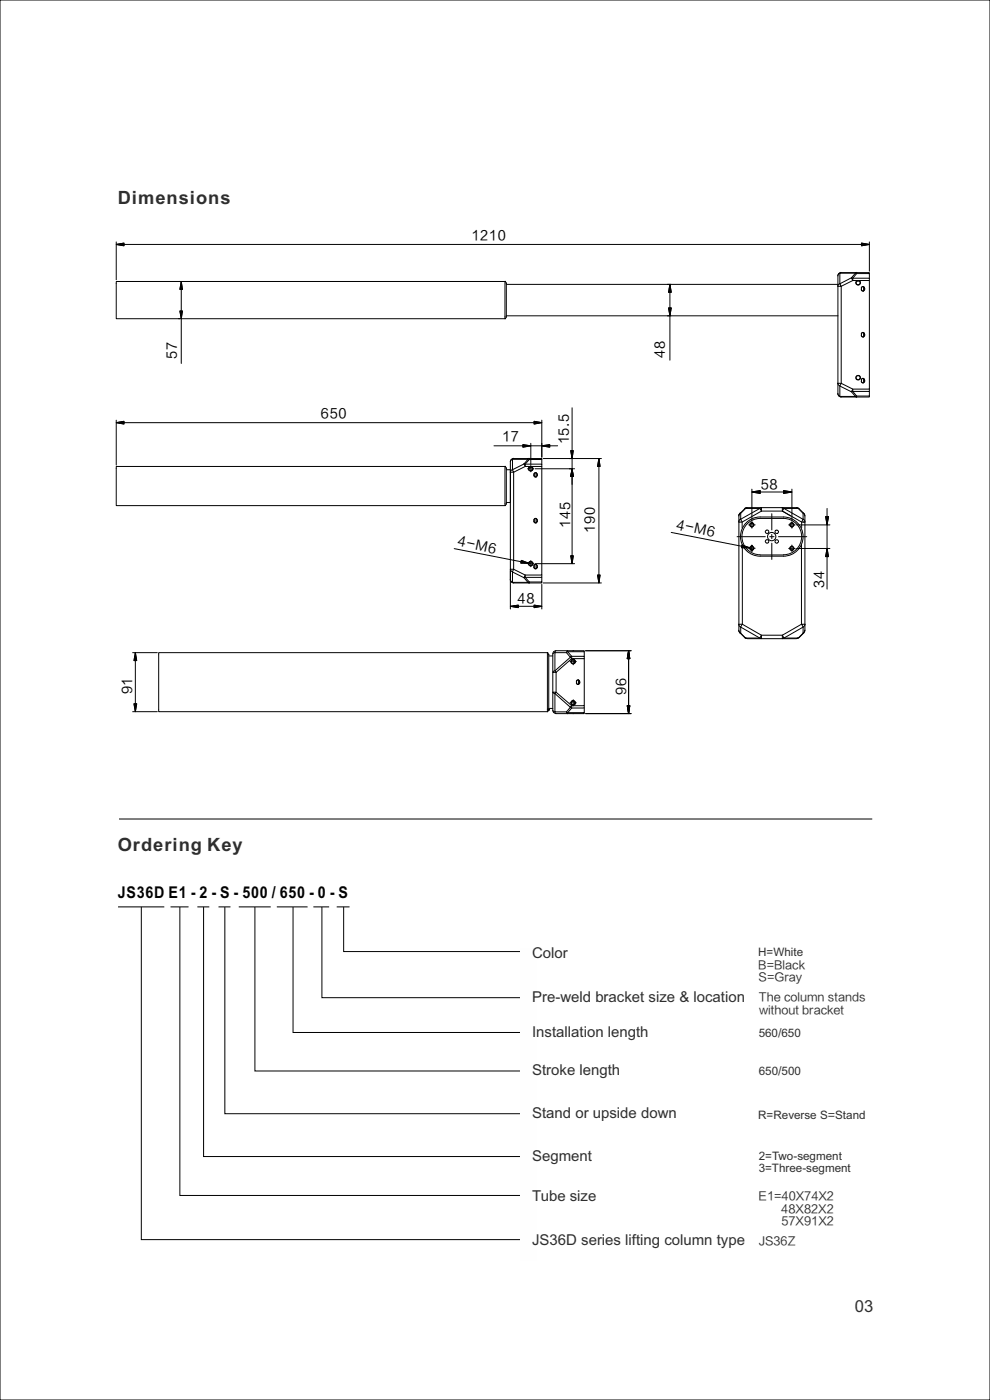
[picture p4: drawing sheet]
<svg xmlns="http://www.w3.org/2000/svg" width="210mm" height="297mm" viewBox="0 0 210 297" stroke-linecap="round" stroke-linejoin="round" font-family="sans-serif">
<path d="M0 0h210v297h-210z" fill-rule="evenodd" fill="#fff" stroke="#000" stroke-width=".21"/>
<g fill="none" stroke="#000" stroke-width=".21">
<path d="M24.7 51.9l1.6-.3v.5zM24.7 51.3v8M26.3 51.9h156.4M37.9 59.7h.3M38.4 59.7l.3 1.7h-.5zM107.1 59.7h-82.4v7.9h82.5M107.1 59.7h.1M107.2 59.7l-.1 7.9 .3-.4M107.2 59.7l.2 .4M177.7 58.5v25l.2 .5 .5 .2M178.4 57.8l-.5 .3-.2 .4M178.4 57.8l-.5 .2-.2 .5"/>
<path d="M178.4 57.8h3.3M180.6 58.9l.3 .1M180.6 58.9l.3 .6v-.5M180.6 58.9l.9-.9h-3.3v2.2M180.6 58.9l-2.4 1.3M180.9 59h3.5v.5M180.9 59l.8-1h2.7v1M181.7 59.7l-.1 .4 .4 .3M181.7 57.8v.2M181.7 57.8h2.7v.2M181.7 57.8l-.3 .2h.3M181.9 59.6h.2"/>
<path d="M182 59.6l.4 .2a.41 .41 0 0 1-.4 .6M182 59.5l-.3 .2M182.7 51.6l1.7 .3-1.7 .2zM184.4 51.3v6.2M37.9 67.6h.3M38.2 66h.5l-.3 1.6zM38.4 61.4v4.6M38.4 67.6v9.5M107.4 60v.1M107.4 60.1v7.1M107.4 67.2v.1M107.4 67h70.3"/>
<path d="M107.4 60.3h70.3M141.8 65.3h.6l-.3 1.7zM142.1 60.3l.3 1.7h-.6zM142.1 62v3.3M142.1 67v9.4M178.1 60.2l-.4 .5M178.2 60.2l.2 .5h-.7M178.4 60.7l2.5-1.2h1.1a.49 .49 0 0 0-.3 .8 .48 .48 0 0 0 .8-.1 .48 .48 0 0 0-.4-.7h2.3v23h-3.5l-2.5-1.2zM182.7 61.1a.35 .35 0 0 1 .4-.3 .35 .35 0 0 1 .3 .3v.3a.35 .35 0 0 1-.4 .4 .35 .35 0 0 1-.3-.4M182.7 70.9l.1 .4 .2 .2 .3-.3M183.2 60.9v.9M183.2 70.6v.9"/>
<path d="M183.3 70.9l-.3-.3-.3 .3M183.3 61.1l-.2-.3a.46 .46 0 0 0-.4 .4 .46 .46 0 0 0 .3 .5l.3-.3M183.4 70.9a.35 .35 0 0 0-.4-.4 .35 .35 0 0 0-.3 .4M183.4 70.9v.3a.35 .35 0 0 1-.4 .3 .35 .35 0 0 1-.3-.3M183.4 61.1v.3M183.4 70.9v.3M24.7 89.7l1.6-.3v.6zM24.7 89.1v9.6M26.3 89.7h87M104.8 94.6h6.1M107.1 99h-82.4v8.3l82.5-.1M107.1 98.9h.1"/>
<path d="M107.2 99l-.1 8.3 .3-.4M107.2 99l.2 .3M107.4 99.3h.1M107.4 99.3v7.6M107.4 99.7h.9v6.9h-.9M108.3 98v31.2M108.7 99.6l-.4 .6h.7l-.3-.5M108.7 97.4l-.4 .6M108.9 97.3l-.4 .2-.2 .5M110.9 94.3l1.7 .3-1.7 .3zM111.1 98.4h.3M111.2 98.4l.2 .6v-.5"/>
<path d="M111.2 98.4l-2.5 1.3M111.4 98.5h3.5v.5M111.4 98.5l.9-1h2.6v1M111.9 99.4h.5M112 97.4h-3.3v2.3M112 97.4l-.8 1M112.2 97.2l-.3 .2M112.3 97.3v.2l-.3-.1M112.3 97.3h2.6v.2M112.3 97.3l-3.3-.1-.3 .2M112.6 99.4v.1M112.6 99h.1"/>
<path d="M112.6 99h-.1M112.6 99h-.1a.41 .41 0 0 0-.4 .5 .41 .41 0 0 0 .4 .4M112.6 99l.4 .4-.1 .3-.3 .2M112.6 94v4.5M112.6 98.8v.4M112.6 99.6v.5M112.6 94.6h2.3M112.7 99.1h-.3l-.2 .3M112.8 99.4h.5M112.8 99.2h.1M112.9 99.3v.3l-.3 .2M113.3 89.4l1.6 .3-1.6 .3z"/>
<path d="M113.5 99.4h8.4M114.9 94.6l1.7-.3v.6zM114.9 89.1v7.9M115.2 97.3h12.4M116.6 94.6h1.7M121.1 95.6h.5l-.2 1.7zM121.4 99.4l.2 1.7h-.5zM121.4 86.5v9.1M121.4 97.3v2.1M127 97.3l.3 1.7h-.5zM127 99v23M177.7 81.3l.4 .5"/>
<path d="M177.7 83.5l.2 .4 .5 .3M177.7 81.3h.7l-.2 .6M178.2 81.9l2.4 1.2 .3-.6v.5h3.5v-.5M178.2 81.9v2.2h3.3l-.9-1 .3-.1M178.4 84.2h3.3M180.9 83l.8 1h2.7v-1M181.7 84l-.3 .1 .3 .1M181.7 84v.2M182.7 80.6a.35 .35 0 0 1 .3-.3 .35 .35 0 0 1 .4 .3v.3M182.7 80.9a.35 .35 0 0 0 .3 .3 .35 .35 0 0 0 .4-.3M182.7 80.9l.3 .3 .3-.3M183.2 80.3v.9"/>
<path d="M183.3 80.6l-.2-.3-.2 .1-.2 .5M183.4 80.6v.3M184.4 84v.2h-2.7M96.4 116.4l14.1 2.8M107.4 106.9h.1M109 100.2l2.4-1.2h1.1l-.4 .3 .2 .5a.48 .48 0 0 0 .7-.2 .48 .48 0 0 0-.3-.6h2.2v23h-3.5l-2.4-1.2zM110.6 118.9l1.6 .6h-1.7zM111.9 119.6h.5M112.2 119.5l.4 .1M112.6 118.9v.5M112.6 119.5v.1M112.6 119.7v.5"/>
<path d="M112.7 119.3h-.3l-.2 .3M112.8 119.6h.5M112.8 119.3v.1M112.9 119.5v.2l-.3 .2M113.3 110.6l.2 .3 .4-.3M113.3 100.9l.2 .3 .4-.3M113.3 100.6v.3M113.3 110.3v.3M113.5 119.6h8.4M113.7 110l.2 .3M113.7 110l-.3 .1-.1 .2v-.2a.35 .35 0 0 1 .4-.1 .35 .35 0 0 1 .2 .3M113.7 119.8l.2 .3"/>
<path d="M113.7 119.8h-.3l-.1 .3M113.7 100.3v.9M113.7 110v.9M113.7 119.7v.9M113.9 100.6l-.2-.3-.3 .1-.1 .2v-.2a.35 .35 0 0 1 .4-.1 .35 .35 0 0 1 .2 .3M113.9 100.6a.4 .4 0 0 1 0 .5 .4 .4 0 0 1-.5 .1l-.1-.3M113.9 110.3v.3a.35 .35 0 0 1-.3 .3 .35 .35 0 0 1-.3-.3M121.1 117.9h.5l-.2 1.7zM121.4 101.1v16.8M142.4 113l14.9 2.9M156.3 113.9h6M156.7 110.8h.7"/>
<path d="M157.1 108.9h-.2l-.2 .5v24.3M157.1 110.1l-.4 .6M157.1 108.8l-.4 .6M157.1 110.2l.3 .5M157.1 108.9v1.3M157.2 110.1l-.1 .1M157.4 115.6l1.7 .6h-1.8zM157.4 110.8v1.2M157.5 115.7v16.7M158.1 107.8l-.2 .1M158.1 107.8l.4-.1-.5 .2-1.1 1M158.5 107.7h3"/>
<path d="M158.8 111.4h.5M158.8 116.3h.5M159.1 116.2l.3 .1M159.5 111a.37 .37 0 0 0-.4 .3 .37 .37 0 0 0 .4 .4M159.5 115.9a.37 .37 0 0 0-.4 .4 .37 .37 0 0 0 .4 .4M159.5 104.4l1.8-.3v.6zM159.5 111a.37 .37 0 0 1 .4 .3 .37 .37 0 0 1-.4 .4h.1M159.5 115.9a.39 .39 0 0 1 .3 .4 .39 .39 0 0 1-.3 .4M159.5 103.8v6.5M159.5 110.6v.5M159.5 111.3l-.1 .1M159.5 111.5v.5"/>
<path d="M159.5 115.6v.5M159.5 116.3v.1M159.5 116.5v.5M159.7 111.4h.5M159.7 116.3h.5M161.2 107.9l.3 .5M161.2 107.9h-3l-1.4 1.3M161.2 107.9l-4.1 2.2M161.2 109.7a4.2 4.2 0 0 0-4.1 4.1 4.2 4.2 0 0 0 4.1 4.2M161.2 110a3.9 3.9 0 0 0-3.8 3.8 3.9 3.9 0 0 0 3.8 3.9M161.3 109.7h4.9a4.2 4.2 0 0 1 4.2 4.1 4.2 4.2 0 0 1-4.2 4.2h-4.9M161.3 110h4.9a3.9 3.9 0 0 1 3.9 3.8 3.9 3.9 0 0 1-3.9 3.9"/>
<path d="M161.3 104.4h4.9M161.3 117.7h4.9M161.5 107.7l-.3 .1M161.5 107.7v.7M161.5 107.7h4.5v.7M161.5 108.4h4.5M161.5 108.4l-4.1 2.4M163.3 113.9h.9M163.7 109v3.4M163.7 113.4v.9M163.7 115.2v3.5M165.1 113.9h6"/>
<path d="M166 108.4l4.1 2.4h.4M166 108.4l1.7 1.1M166.2 104.1l1.8 .3-1.8 .3zM166.3 107.9l-.3 .5M166.3 107.9h3l1.1 1v1.3M166.3 107.9l4.1 2.3M167.3 111.4h.5M167.3 116.4h.5M167.9 111.4h.1M167.9 111a.37 .37 0 0 0-.3 .3 .37 .37 0 0 0 .4 .4M168 111.7v.1M168 110.9v.1a.39 .39 0 0 1 .4 .4 .39 .39 0 0 1-.4 .3h.1"/>
<path d="M168 115.9a.41 .41 0 0 0-.4 .4 .41 .41 0 0 0 .4 .4M168 116a.42 .42 0 0 1 .3 .4 .42 .42 0 0 1-.3 .4M168 103.8v6.6M168 110.7v.5M168 111.3v.1M168 111.5v.5M168 115.6v.5M168 116.3l-.1 .1M168 116.5v.5M168.2 111.4h.5M168.2 116.4h.5M169 107.7l.5 .2"/>
<path d="M169 107.7l.3 .1M169 107.7h-3.1l.4 .1M169 111.4h7M169 116.4h7M169.3 107.8l.2 .1M169.5 107.9l1 1h-.1M170 115.5v16.9l-4 2.4M170.3 110.1l.4 .6-.4 .1M170.3 108.8l.4 .6M170.4 110.2h-.1M170.4 110.2l-.3 .5v1.3M170.5 108.9l.2 .5"/>
<path d="M170.7 109.5v24.2l-.4 .6M175.1 109.6h.6l-.3 1.8zM175.4 116.4l.3 1.7h-.6zM175.4 107.9v1.7M175.4 111.4v5M175.4 118.1v6.9M28.1 138.5h5.3M28.7 138.5l.3 1.6h-.6zM33.7 138.5h82.5l-.1 12.5h-82.4zM108.3 128.6l1.6-.2v.5zM108.7 121.3l-.4-.5h.7l-.3 .5M108.7 121.3l2.5 1.3 .2-.6v.5h3.5v-.5"/>
<path d="M108.7 121.3v2.2h3.3l-.8-.9M108.9 123.6l-.4-.2-.2-.4 .2 .4 .5 .3h3.3M109.9 128.6h3.4M111.4 122.5h-.3M111.4 122.5l.9 1h2.6v-1M111.9 123.5l.3 .2M112 123.5l.3-.1v.3M113.3 120.1a.35 .35 0 0 1 .3-.4 .35 .35 0 0 1 .3 .4v.3M113.3 128.4l1.6 .2-1.6 .3zM113.3 120.1v.3M113.9 120.3l-.2 .3M113.9 120.3a.33 .33 0 0 1-.3 .4 .33 .33 0 0 1-.3-.4l.1 .3h.3"/>
<path d="M114.9 123.5v.2h-2.6M114.9 124v5.2M115.2 123.7h12.4M116.1 138.4h.1M116.2 138.5l.2 .4v11.7M116.4 138.8h.1M116.4 139.2h.9M117.9 138l-.4 .2-.2 .5M120.2 138.5l.8 .9M120.4 138.2l-.3 .2M120.4 138.3h3.5v.9M120.4 138.3v-.3l-.2 .5"/>
<path d="M120.4 138.3l.9 .9M121 139.4l.3 .3h2.6v10h-2.6l-3.3-2.9v-4.2M121 139.4l-3.3 2.9 .3 .3M121.2 139.2l-.3 .2M121.3 139.2v.5l-3.3 2.9M121.3 139.2h2.6v.5M121.5 138h.1M121.6 139.7v.5M123.9 138.3v-.3h-6l-.2 .5-.4 .2v3.9l.4-.3v-3.8h2.5M124.2 138h9.7M126.8 122h.5l-.3 1.7zM133.3 138l.3 1.7h-.5z"/>
<path d="M133.3 139.7v10M156.7 132.4l.4 .6M156.7 133.7l.4 .6M156.7 132.4h.8M156.7 133.7l.2 .5 .2 .1M156.9 134.2l1.1 1.1M157.1 133v1.3l1.1 1.1h3M157.1 133l4.1 2.4M157.5 132.4l-.4 .6M157.5 132.4l4 2.4-.3 .6M157.9 135.3h.2M158 135.2l.5 .2-.4-.1"/>
<path d="M158.5 135.5h3M161.2 135.3l.3 .1M166 134.8l.3 .6M166 134.8v.7M166 134.8h-4.5v.7h4.5M166 135.5h3M166.3 135.3l-.4 .1M169.5 135.2l-.5 .2 .3-.1M170.3 133l.4-.6h-.7l.4 .6M170.4 133v1.3l-1.1 1.1h-3M170.4 133l-4.1 2.4M170.4 134.3l.1-.1-1.2 1.1"/>
<path d="M170.7 133.7l-.2 .5M28.1 151h5.3M28.4 149.3h.6l-.3 1.7zM28.7 140.1v9.2M116.4 150.6l-.3 .4M116.4 150.6h.1M116.4 150.3h.9M117.3 146.8h.7a.35 .35 0 0 1-.4 .3 .35 .35 0 0 1-.3-.3zM117.3 150.7l.2 .5 .4 .1M118 142.6h-.7v8.1l.4 .3 .2 .4h2.5v-.2M120.1 151l.3 .2M120.2 151l.1 .4h3.6v-.2"/>
<path d="M120.9 140.3h.5M120.9 149.1h.5M121.2 150.2l-.3-.2-.7 1M121.3 150.2v-.5l-.3 .3-3.3-2.9v3.9h2.5M121.3 150.2l-.9 1M121.5 151.4h.1M121.6 140.3v.1M121.6 140.5v.5M121.6 148.4v.5M121.6 149.1h.1M121.6 149.3v.5M121.7 140l-.3 .1-.2 .2"/>
<path d="M121.7 148.8h-.3l-.2 .3M121.8 140.3h.5M121.8 149.1h.5M121.8 140.1h.1M121.8 148.9h.1M121.9 140.3v.2l-.3 .2M121.9 149v.3l-.3 .2M121.9 149.4l-.3 .2M122.3 144.6a.33 .33 0 0 1 .3-.4 .33 .33 0 0 1 .3 .4l-.4-.3-.2 .3M122.3 144.9a.35 .35 0 0 0 .3 .3 .35 .35 0 0 0 .3-.3M122.3 144.6v.4l.4 .2M122.7 144.3v.9"/>
<path d="M122.9 144.9l-.2 .3M122.9 144.6v.3M123 144.6v.3M123.9 149.7v.5h-2.6M123.9 150.2v1h-3.5M124.2 151.4h9.7M133.1 149.7h.5l-.3 1.7zM25.2 173.7h159.8M30 192.4v70.6h81.7M34.8 192.4h-9.8M36.2 192.4h3.8M38.2 192.4v61.2h74.6"/>
<path d="M41.9 192.4h2.5M43.2 192.4v53h70.2M46.3 192.4h2.6M47.7 192.4v43.9h64.8M50.6 192.4h6.8M54.1 192.4v34.8h58.8M58.7 192.4h6.5M62.2 192.4v26.6h49.7M66.5 192.4h3.3M68.3 192.4v19.3h42.7M71.4 192.4h2.7M72.9 192.4v9.5h37.4"/>
<circle cx="182" cy="80.1" r=".43"/>
<circle cx="182" cy="80.1" r=".49"/>
<circle cx="112.6" cy="119.6" r=".49"/>
<circle cx="112.6" cy="119.6" r=".43"/>
<circle cx="159.5" cy="111.3" r=".45"/>
<circle cx="159.5" cy="116.3" r=".45"/>
<circle cx="162.7" cy="112.8" r=".36"/>
<circle cx="162.7" cy="114.9" r=".36"/>
<circle cx="163.7" cy="113.8" r=".88"/>
<circle cx="164.7" cy="112.8" r=".36"/>
<circle cx="164.7" cy="114.9" r=".36"/>
<circle cx="168" cy="116.3" r=".45"/>
<circle cx="168" cy="111.3" r=".45"/>
<circle cx="121.6" cy="149.1" r=".48"/>
<circle cx="121.6" cy="140.3" r=".43"/>
<circle cx="121.6" cy="149.1" r=".43"/>
<circle cx="121.6" cy="140.4" r=".48"/>
</g>
<g fill="#000" stroke="#000" stroke-width=".21">
<path d="M24.7 51.9l1.6-.3v.5zM182.7 51.6l1.7 .3-1.7 .2zM38.4 59.7l.3 1.7h-.5zM38.2 66h.5l-.3 1.6zM142.1 60.3l.3 1.7h-.6zM141.8 65.3h.6l-.3 1.7zM24.7 89.7l1.6-.3v.6zM110.9 94.3l1.7 .3-1.7 .3zM113.3 89.4l1.6 .3-1.6 .3zM114.9 94.6l1.7-.3v.6zM121.1 95.6h.5l-.2 1.7zM127 97.3l.3 1.7h-.5z"/>
<path d="M110.6 118.9l1.6 .6h-1.7zM121.4 99.4l.2 1.7h-.5zM121.1 117.9h.5l-.2 1.7zM157.4 115.6l1.7 .6h-1.8zM159.4 110.9l.1-.1v.2v-.2l.1 .1v.2h-.2zM159.4 116.6h.1v.1v-.1h.1v.3h-.2zM159.4 115.8h.1v.1v-.1h.1v.2h-.2zM159.5 104.4l1.8-.3v.6zM166.2 104.1l1.8 .3-1.8 .3zM175.1 109.6h.6l-.3 1.8zM175.4 116.4l.3 1.7h-.6zM108.3 128.6l1.6-.2v.5z"/>
<path d="M113.3 128.4l1.6 .2-1.6 .3zM126.8 122h.5l-.3 1.7zM133.3 138l.3 1.7h-.5zM28.7 138.5l.3 1.6h-.6zM28.4 149.3h.6l-.3 1.7zM116.3 150.5h.2v.2h-.2zM133.1 149.7h.5l-.3 1.7z"/>
</g>
<path d="M110.3 201.1h3.6v66.3h-3.6z" fill-rule="evenodd" fill="#fefefe"/>
<g font-size="3.9" fill="#332c2b">
<text x="25" y="43.3">Dimensions</text>
<text x="25" y="180.5">Ordering Key</text>
</g>
<text font-size="3.5" fill="#332c2b" x="181.4" y="278.2">03</text>
<text font-size="3.4" x="25" y="190.5">JS36D E1 - 2 - S - 500 / 650 - 0 - S</text>
<g font-size="3.2" fill="#332c2b">
<text x="112.9" y="203.2">Color</text>
<text x="112.9" y="212.6">Pre-weld bracket size &amp; location</text>
<text x="112.9" y="220">Installation length</text>
<text x="112.9" y="228.1">Stroke length</text>
<text x="112.9" y="237.2">Stand or upside down</text>
<text x="112.9" y="246.2">Segment</text>
<text x="112.9" y="254.8">T</text>
<text x="114.7" y="254.8">ube size</text>
<text x="112.9" y="264.1">JS36D series lifting column type</text>
</g>
<g font-size="2.8">
<text x="100" y="50.9">1210</text>
<text x="37.5" y="76.1" transform="rotate(-90 37.5 76.1)">57</text>
<text x="140.9" y="75.9" transform="rotate(-90 140.9 75.9)">48</text>
<text x="68.1" y="88.7">650</text>
<text x="106.5" y="93.6">17</text>
<text x="120.6" y="94.3" transform="rotate(-90 120.6 94.3)">15.5</text>
<text x="161.4" y="103.7">58</text>
<text x="120.9" y="111.9" transform="rotate(-90 120.9 111.9)">145</text>
<text x="126.1" y="113.1" transform="rotate(-90 126.1 113.1)">190</text>
<text x="143.4" y="112.1" transform="rotate(12 143.4 112.1)">4-M6</text>
<text x="97" y="115.7" transform="rotate(12 97 115.7)">4-M6</text>
<text x="174.8" y="124.7" transform="rotate(-90 174.8 124.7)">34</text>
<text x="109.8" y="127.9">48</text>
<text x="28" y="147.3" transform="rotate(-90 28 147.3)">91</text>
<text x="132.8" y="147.4" transform="rotate(-90 132.8 147.4)">96</text>
</g>
<g font-size="2.5" fill="#332c2b">
<text x="160.8" y="202.9">H=White</text>
<text x="160.8" y="205.5">B=Black</text>
<text x="160.9" y="208.1">S=Gray</text>
<text x="161" y="212.4">The column stands</text>
<text x="161" y="215.1">without bracket</text>
<text x="160.9" y="220.1">560/650</text>
<text x="160.9" y="228.2">650/500</text>
<text x="160.8" y="237.3">R=Reverse S=Stand</text>
<text x="160.9" y="248.6">3=Three-segment</text>
<text x="161" y="246">2=Two-segment</text>
<text x="160.9" y="254.5">E1=40X74X2</text>
<text x="165.7" y="257.2">48X82X2</text>
<text x="165.8" y="259.9">57X91X2</text>
<text x="161" y="264.1">JS36Z</text>
</g>
</svg>
